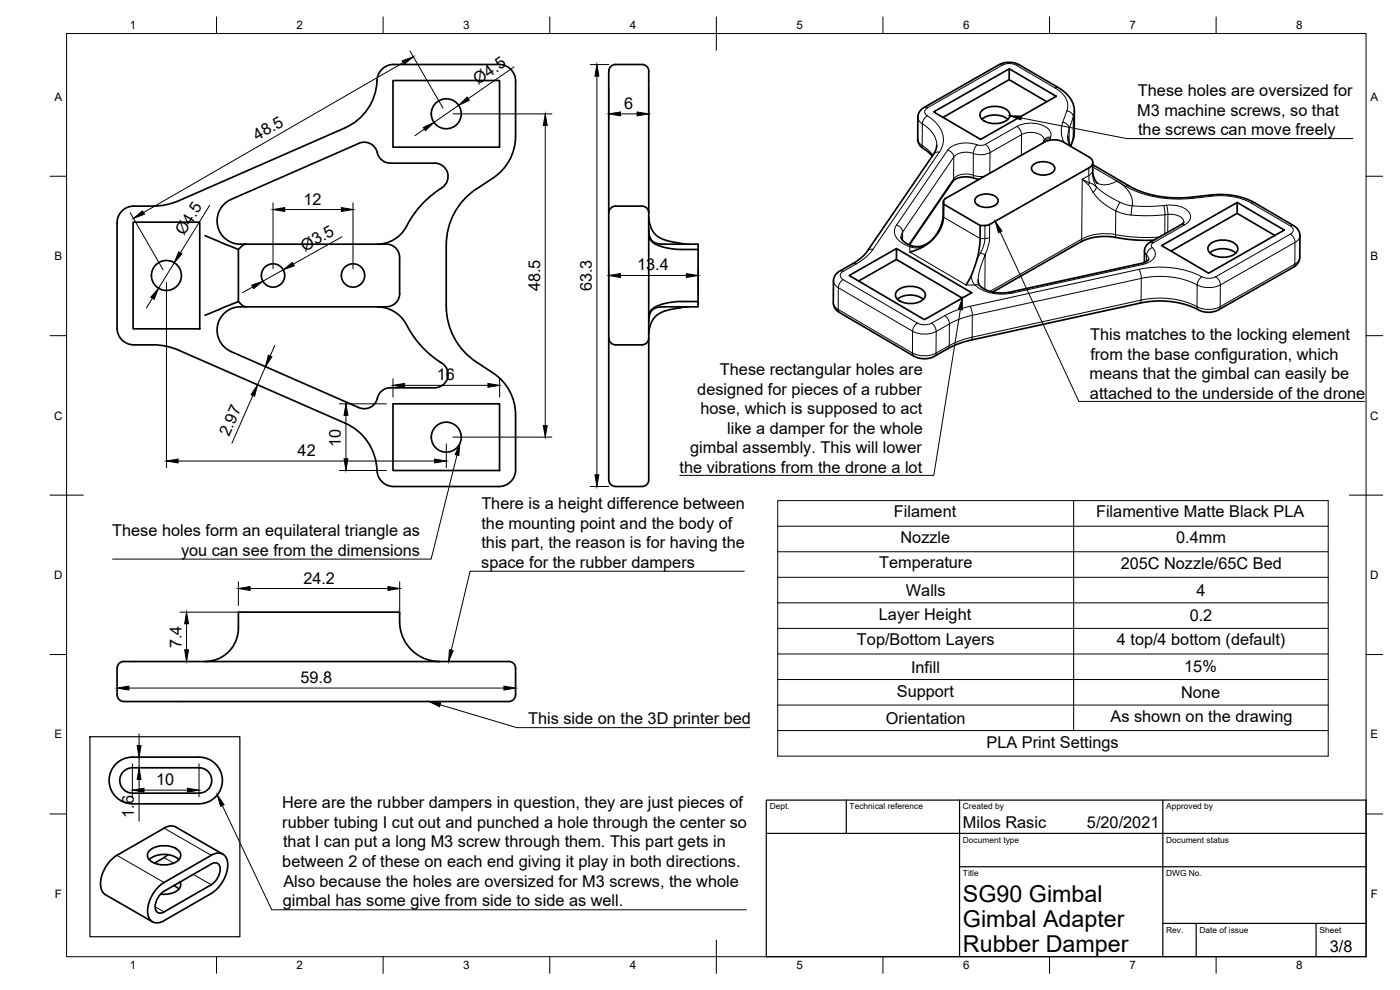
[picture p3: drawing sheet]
<svg xmlns="http://www.w3.org/2000/svg" width="420mm" height="297mm" viewBox="0 0 420 297" stroke-linecap="round" stroke-linejoin="round" font-family="sans-serif">
<!-- layer: Visible -->
<g fill="none" stroke="#000" stroke-width=".51">
<path d="M118.1 19.4l31.6-.1a5 5 0 0 1 5 5M118.1 19.3a5.3 5.3 0 0 0-5 6.2 16 16 0 0 1-9.5 12.8l-49.8 21.9a20 20 0 0 1-8 1.7h-5.7a5 5 0 0 0-5 4.9v31.7a5 5 0 0 0 5 5h5.6a19.4 19.4 0 0 1 8.1 1.6l49.8 21.9a16.3 16.3 0 0 1 9.6 15 5 5 0 0 0 4.9 4M192.7 19.4h-8a2.32 2.32 0 0 0-2 2.8v120.9a2.44 2.44 0 0 0 2 2.9M192.7 19.4a2.25 2.25 0 0 1 2 2.8v41.7M117.9 24.2h32v20h-32zM154.7 24.3v16.6a15 15 0 0 1-6.7 12.5 37.7 37.7 0 0 0-8.4 6 20 20 0 0 0-5.7 14v18.5a20 20 0 0 0 9 16.7 30.5 30.5 0 0 1 7.9 5.7 15 15 0 0 1 3.9 10.1v16.6M280.2 33.6l22.7-13 14.1 8.3-22.7 12.9zM294.7 35.8a6.5 6.5 0 0 1 7.8 0M294.8 33a6.4 6.4 0 0 1 8 .6 1.88 1.88 0 0 1-1 2.8 6.4 6.4 0 0 1-7.4-1 1.69 1.69 0 0 1 .4-2.4zM302.9 23.9l-19.9 11.3M302.9 20.6v3.3l11.3 6.6M117.1 49h13.4"/>
<path d="M117.1 48.9a4.1 4.1 0 0 1-4-3.7 4 4 0 0 0-5.4-2.2l-38.4 16.8a7 7 0 0 0-1.9 11.6l2.3 1.4 2.1 .5h44.1a4 4 0 0 1 4 4v10.8M130.5 48.9a4 4 0 0 1 3.8 2.9 4 4 0 0 1-1.6 4.5M131.9 56.8a35.9 35.9 0 0 0-10.8 12.5l-1.6 1.7-2 1.3-2.2 .7-2.1 .3M132.7 56.3l-.8 .5M281.1 43.5l-.2 1.3-.7 1.4-20.3 29.6-2.4 2.3-6 3.6-.9 .9-.5 1.4v7.2l.4 1.1 .6 .8 23.2 13.8 1.1 .5 2.4 .2 1.9-.4 6.5-3.5 5-1.6 52.1-11.4 4-.4 4.2 .2 4.4 .9 5 2.1 2.2 .2 1.4-.2 1.2-.5 22.6-12.9 1-.8 .5-.7 .3-1.4v-6.8l-.7-1.7-1.1-1-12.9-7.5-3.6-1.2-4.1-.6h-3.5l-9.7 1-4.2-.2-4.4-.7-3.1-.9-3-1.3-11.9-6.9M293.1 59.1a4.9 4.9 0 0 1 6.3 .5 1.72 1.72 0 0 1-1.5 2.3 4.8 4.8 0 0 1-5.2-1.1 1.32 1.32 0 0 1 .4-1.7zM293.9 53.8l-2.6-.6-1.6-.1-2.2 .3-1.3 .8-13.3 19.3M310.1 49.4a4.9 4.9 0 0 1 6.3 .5 1.72 1.72 0 0 1-1.5 2.4 4.8 4.8 0 0 1-5.2-1.1 1.32 1.32 0 0 1 .4-1.8zM313.4 42.1l-.3 .7M313.5 42.6l-29.7 17-.6 .8M313.5 42.6a6.2 6.2 0 0 1 5.7 0l7.6 4.5a1.73 1.73 0 0 1 1.2 1.6 1.73 1.73 0 0 1-1.2 1.7M320.5 40.9l.2 1.5 .6 1.5"/>
<path d="M321.3 43.9l1-3.3 .1-7.6-.4-2-.8-1.5-1.4-1.6-1.6-1.3-12.3-7.2-1.6-.6-1.8-.1-2.7 .7-22.6 12.9-1.1 1-.5 .9-.1 .8v7.3l.3 .9 .6 .9 2.1 1.4 1.3 1.3M326.8 50.4l-29.8 16.9M328 48.8l.1 3.9 .5 1.2 .8 1.1M39.9 66.7h20v32h-20zM61.5 70.7l10 4.2M74 73.2l-.4 .1a3.5 3.5 0 0 0-2.1 1.6v15.6M192.7 61.9h-8a2 2 0 0 0-2 2M192.7 61.9a2 2 0 0 1 2 2M194.7 68.8l.1 1.4 .4 1.4 .8 .9 1 .5 2 .3h10.5v17.2M194.7 63.9v37.6M194.7 65l.3 2 .6 1.8 .8 1.3 1.3 1 2.9 1.2 6.1 1M194.7 70.7l.1 .7 .7 1 2 1.2a19.8 19.8 0 0 0 7.2 1.3h4.8"/>
<path d="M269 77.9l-11.3 6.4M269 74.6v3.3l19.8 11.5M281 70.6l-1.6 1.8-1.5 1.1a15.4 15.4 0 0 1-4.8 2.1M283.1 61.2v3.9a9.2 9.2 0 0 1-2.1 5.5M283.1 60.4v.8l11.1 6.5M283.1 60.4v4.5l-.5 2.2-1.3 2.8-2.2 2.6-1.3 .8-1.4 .6h-2.2l-2.7-1.2-.7-.7-.4-.9M293.2 77.7l-1.5 4.5-1.8 3.3M297 67.3l-1 .3-1.8 .1-.1 5.3-.8 4.7M344.7 77.8l-.6 .7-1.3 .5-40.8 8.8h-3.3l-2.7-.8-2.1-1.4-.4-1.6M346.3 72.1l-6.1-.1-8.3-1.1-3.3 .3-2.3 .5-2.1 1-26.2 14.9M348.6 73.7l22.7-12.9 14.1 8.2-22.7 13zM355.3 66.6l-.8 .8-9.7 5.5-.7 .6-.6 1.4v3.8"/>
<path d="M363.1 75.9a6.5 6.5 0 0 1 7.8 0M363.2 73.2a6.4 6.4 0 0 1 8 .5 1.88 1.88 0 0 1-1 2.8 6.4 6.4 0 0 1-7.4-.9 1.69 1.69 0 0 1 .4-2.4zM371.3 64l-19.9 11.3M371.3 60.8v3.2l11.3 6.6M71.5 90.5l-10 4.1M71.5 90.5a3.2 3.2 0 0 0 2.5 1.6M74 92.1h-2.5l-1.8 .4-2 1.1-1.6 1.8a7.1 7.1 0 0 0 3.2 10.1l38.4 16.8a4.1 4.1 0 0 0 5.8-3.5l1.1-1.6a4 4 0 0 1 2.5-.9l13.4 .1a4 4 0 0 0 3.8-2.9 4 4 0 0 0-1.6-4.5M113.2 92.1l2.7 .3 3 1.5 1.8 1.6 1.9 3a29 29 0 0 0 9.3 10M120 88a4 4 0 0 1-4.1 4l-41.9 .1M194.7 94.6l.3-1 .6-.7 1.9-1.2a19.4 19.4 0 0 1 7.2-1.2h4.8v1.6h-10.5l-2 .2-1 .5-.8 .9-.4 1.4-.1 1.5M206.7 92.1l-6.1 .9-2.9 1.2-1.3 1-.8 1.3-.6 1.8-.3 2.1M254.9 82.7l14.1-8.1 22.6 13.2-14.2 8.1z"/>
<path d="M269.3 89.8a6.5 6.5 0 0 1 7.8 0M269.5 87a6.4 6.4 0 0 1 7.9 .5 1.88 1.88 0 0 1-1 2.8 6.4 6.4 0 0 1-7.3-.9 1.69 1.69 0 0 1 .4-2.4zM131.9 108.5l.8 .5M182.7 101.4a2 2 0 0 0 2 2l8 .1M194.7 101.5v34.6a38.7 38.7 0 0 1-.3 8.9 2 2 0 0 1-1.7 1M194.7 101.4a2 2 0 0 1-2 2M117.9 121.2h32v20h-32zM154.7 141a5 5 0 0 1-5 5h-31.6M184.7 146h8M65.5 197.6l2.7-1.7a10 10 0 0 0 3.3-7.4v-4.8h48.4a13.3 13.3 0 0 0 3.9 11.6 12 12 0 0 0 8.1 3.2M65.5 197.6l-2.2 .7-1.8 .2M152.7 198.5h-115a2.11 2.11 0 0 0-2.5 2"/>
<path d="M152.7 198.5a2 2 0 0 1 2 2v8a2 2 0 0 1-2 2M35.1 200.5v8M35.2 208.5a2.32 2.32 0 0 0 2.8 2h114.7M37.1 231.5a3.8 3.8 0 0 1 2.6-1.1h20a3.8 3.8 0 0 1 3.8 3.8 3.8 3.8 0 0 1-3.8 3.8h-20a3.8 3.8 0 0 1-3.5-2.4 3.8 3.8 0 0 1 .9-4.1zM39.7 241.2h20M39.7 241.2a7 7 0 0 1-7-7 7 7 0 0 1 7-7h20a7 7 0 0 1 7 7 7 7 0 0 1-7 7M44.8 257.9a7.1 7.1 0 0 1 8.9 0M45.1 255a7.1 7.1 0 0 1 8.8 .5 2.1 2.1 0 0 1-1.1 3.2 7.2 7.2 0 0 1-8.2-1 1.89 1.89 0 0 1 .5-2.7zM49.3 248.5l-14.2 8.1a10.1 10.1 0 0 0-4.7 10.3l1.2 1.5M49.3 257.3l-2.9 1.7M49.3 248.5l1.9-.7 1.6 .3 14.1 8.2M50.3 256.4l-1 .9"/>
<path d="M31.6 268.4l14.1 8.2M47.7 266l1.5-1.2 14.2-8.2a3 3 0 0 1 3.5-.3 3 3 0 0 1 1.5 3.2 11 11 0 0 1-5 8.6l-14.2 8.1a3 3 0 0 1-3.5 .4 3 3 0 0 1-1.4-3.2 11 11 0 0 1 3.4-7.4zM48.2 268.2l1-.8 14.2-8.2a1.75 1.75 0 0 1 2.2 .1 1.75 1.75 0 0 1 .4 2.1l-.7 2-1.4 1.7-14.7 8.5a1.75 1.75 0 0 1-2.2 0 1.75 1.75 0 0 1-.4-2.2l.4-1.3zM52.1 265.7l1.6 1.1M54 264.6a2.59 2.59 0 0 1-2.3 3.3l-2 .4h-1.5"/>
<circle cx="133.9" cy="34.1" r="4.5"/>
<circle cx="49.9" cy="82.7" r="4.5"/>
<circle cx="81.9" cy="82.7" r="3.5"/>
<circle cx="106" cy="82.7" r="3.5"/>
<circle cx="133.9" cy="131.2" r="4.5"/>
</g>
<!-- layer: Visible Narrow -->
<g fill="none" stroke="#000" stroke-width=".3">
<path d="M299.8 19.4l1 .2M300.8 19.6l-22.4 12.7M300.8 19.5l1.8-.4 1.3 .1 1.1 .4M306 19.5l-1 .1 11.7 6.8M275.5 35.2l.2 .8 1.1 1.1M276.8 37.2v6.5M276.8 37.1a8 8 0 0 1 4.3 6.4M277.4 32.2l1 .1M278.3 34.7l-1 1.1-.5 1.3M278.3 34.7a8.5 8.5 0 0 1 4.8 8.1l-.7 1.9-.5 1M278.4 32.3a1.28 1.28 0 0 0-.9 1.2 1.28 1.28 0 0 0 .8 1.2M305.2 37.9l1 1.1 .4 1.4"/>
<path d="M316.7 26.4a5.8 5.8 0 0 1 3.5 6.9l1 .3a1.86 1.86 0 0 1 .9 1.5M317.7 26.3l-1 .1M318.9 36.7l1 .3a1.86 1.86 0 0 1 1 1.6M319 36.7a7.6 7.6 0 0 0 .3 6M320.2 33.3l-1.3 3.4M320.9 38.6l-.4 2.3M320.9 38.6l-.1 4.4M322.1 35.1v6.6l-.8 2.2M322.1 35.1l-1.2 3.5M322.4 39.9l-.4 2.2M322.4 33.4l-.3 1.7M275.4 41.7l.2 .8 1.2 1.2"/>
<path d="M276.8 43.7l.4 .9M276.8 43.7l2 1.6 1.2 1.3M281.9 45.7l-19.9 29.1a14.8 14.8 0 0 1-5 4.4l-4 2.2M281.9 45.7l-.8-.1-.9 .6M284.4 45.1l1.3 .7 .5 1.3M286.2 47.1v6.6l-13.5 19.7M286.2 47.1l-15.3 22.5M292.1 52.6l1.7 .3 1.7-.1M292.1 52.6l.4 .9M292.1 52.6a5.5 5.5 0 0 0-5.9 1l-.2 .7M292.1 46.1v6.5M292.1 46a5.5 5.5 0 0 0-5.9 1.1"/>
<path d="M293.2 43.4l-.7 1.2-.4 1.4M293.2 43.5a8.3 8.3 0 0 0-8.8 1.6l-15.4 22.4M295.7 43.3l1 1.1 .4 1.4M295.7 43.3l-1.4 .3-1.1-.2M297.1 45.8v6.2M297.1 45.8l-1.3 .5-1.5 .1-2.2-.4M306.6 40.4a5.8 5.8 0 0 1 6.5 .8l.3 .9a1.66 1.66 0 0 1 1.9-1 3.3 3.3 0 0 0-3-3.7 9.6 9.6 0 0 0-7.1 .5l-9.5 5.4M306.6 40.4l-9.5 5.4M306.6 40.4l-.1 6.2M315.1 41.7l-.1 .4M315.1 41.7a1.74 1.74 0 0 0-1.9 .9M315.3 41.2l-.2 .5"/>
<path d="M326.8 50.4l-.1 2.3-1.9 1.1-.2 17.9M326.9 54.9l-.3 .5M327.8 51.5l.3 2 1 2.6M327.9 51.5l-.4 .6a.94 .94 0 0 0-.7 1.4l.1 1.4M327.9 50.1l10 5.8M328 51l-.1 .5M328 57.7l2.6 2.8 1.9 1.5 2.4 1.3M329.1 56.1l-1.3-1-3-1.3 1.9 1.7 1.3 2.2M329.1 56.1l2.3 1.9 2.6 1.6 3.4 1.6 2.4 .6M329.1 56.1l-.5 1-.5 .6M329.3 55a6 6 0 0 0 5.9-.7 7.6 7.6 0 0 1 4.6 7.4M337.9 55.9a33.6 33.6 0 0 0 20 3.6"/>
<path d="M338.9 55.8l-1 .1M357.7 59.2l.2 .3M363.6 58.5l.2 .3M363.8 58.9l-5.9 .6M363.8 58.8a20 20 0 0 1 11.8 2.2M256 79.1l1 .1M262 74.8h-.8l-.9 .5M269 67.5a3.8 3.8 0 0 0 2 5.6l2.1 .9M269 67.5l1.4 .8 .5 1.3M270.9 69.6v2.5M270.9 69.6l-.5 1.5M273.7 73.7l-.6 .3"/>
<path d="M277.1 74l-1.7 .4-2.4-.4v1.6l16.9 9.9h2.8M282 68.6v.1M282 68.7l-1 1.9M283.1 64.3v.8l11 6.5h1.5M283.1 64.3l-.2 1.8-.9 2.6M283.1 60.4v3.9M294.2 75.9l-1 1.8M295.6 71.6l-.3 1.7-1.1 2.6M295.6 67.7v3.9M297 71.2l-.3 2.1-1 3.1-1.4-.5M297 67.3v3.9l-1.4 .4M324.6 71.7l-27.5 15.7"/>
<path d="M324.7 71.7l-.5 .9M334.8 70.4l.2 .9M334.8 70.4a49.3 49.3 0 0 0 13.1 .7M334.8 70.4a15.5 15.5 0 0 0-10.1 1.3M334.9 63.3l2.5 .9 2.1 .3M334.9 63.3l-.1 7.1M336.1 60.6l-1.2 2.7M339.8 61.7l-.3 2.8M342.5 79l.4 .4-39.1 8.5a13 13 0 0 1-11.1-2.4M343.5 75.3l.1 .6 .5 .6M344.1 76.5v1.9M344.1 76.5l.5 .6 .1 .7"/>
<path d="M345.1 72.7l1 .2M345.8 74.3l-1.2 .9-.5 1.3M345.8 74.3a2.53 2.53 0 0 1-1 4.4l-1.9 .6M346.1 72.9a.84 .84 0 0 0-.3 1.4M349.2 61.7l-4.7 .2-4.7-.2M349.2 61.7l.4 2.7M349.6 64.4v5.8M349.6 64.4l-5 .3-5.1-.2M350.1 61.6l.4 2.7M350.1 61.6l-.9 .1M350.1 61.6a7.4 7.4 0 0 1 6.9 2.3 2.5 2.5 0 0 1-1.5 3.6M350.5 64.3a4.5 4.5 0 0 1 4.7 1.9l.1 .4"/>
<path d="M350.5 64.3l-.9 .1M350.5 64.3v5.4M354.5 67.3l1 .2M355.5 67.5l-9.4 5.4M375.6 61l11.7 6.8M376.6 60.9l-1 .1M387.3 67.8a1.29 1.29 0 0 1 .8 1.2 1.29 1.29 0 0 1-.8 1.3l-22.5 12.7 1 1.1 .4 1.4M387.3 70.2l1 1.1 .4 1.4M388.3 67.7l-1 .1M388.6 79.3l-22.4 12.7M388.6 79.2l-.4 1M388.6 72.7l-22.4 12.8v6.5"/>
<path d="M388.6 72.7v6.6M390.1 77.2l-.6 1.3-.9 .7M390.1 70.7l-.5 1.3-.9 .7M250.1 90.8a2.42 2.42 0 0 0 1.4 2M250.1 84.3a2.42 2.42 0 0 0 1.5 2M251.5 92.8l22.3 13.1M251.6 92.8l.4 1M251.6 86.3l22.3 13.1-.1 6.5M251.6 86.3l-.1 6.5M252 81.3l1 .1a1.28 1.28 0 0 0-.8 1.2 1.28 1.28 0 0 0 .8 1.3M253 83.9l22.3 13-1 1.1-.4 1.4M253 83.9l-1 1-.4 1.4"/>
<path d="M273.9 99.4a7.8 7.8 0 0 0 7.1 0M275.3 96.9l1.2 .5 1.3 .1 1.8-.5M281 99.4l3.9-2.2v6.5M281 99.4l-.1 6.6M283.5 94.7l-3.9 2.3 1 1 .4 1.4M291.1 91.9l.5 1.2 .2 1.5M291.1 91.9a27.3 27.3 0 0 0-7.5 2.8M291.6 82.5l.2 1.7 .9 1.3M291.8 94.6v6.6M291.8 94.6l-4 1.2-2.9 1.4-.4-1.4-1-1.1M292.7 85.5l.8-.1 .6 .4M293.5 84l.7-3.4 1.5-4.2-.1 10.4"/>
<path d="M303.4 87.6l.4 .3M341.8 80.8l-50.7 11.1M341.8 80.8a28.5 28.5 0 0 1 18.9 2.2M341.8 80.8l.5 1.3 .2 1.4M342.2 90.9l.3-.9a25.4 25.4 0 0 1 16.8 2M342.5 83.5v6.6l-50.7 11.1M342.5 83.5l-50.7 11.1M342.5 83.5a25.5 25.5 0 0 1 16.8 2M359.2 92l.4 1M359.3 85.5l-.1 6.5M360.7 83l-1 1.1-.4 1.4M364.9 83l-1.8 .5-1.3-.1-1.1-.4"/>
<path d="M366.2 92l-.4 .9M366.2 92a7.8 7.8 0 0 1-7 0M366.3 85.5a7.8 7.8 0 0 1-7 0M273.8 105.9a7.8 7.8 0 0 0 7.1 0M273.8 105.9l.5 .9M280.9 106l-.4 .9M284.9 103.7l-4 2.3M284.9 103.7l-.4 .9M291.8 101.2l-4.2 1.2-2.7 1.3M291.8 101.2l-.3 .8M35.1 256.6l14.1 8.2M49.3 257.3l2.8 1.7"/>
<path d="M49.3 248.5l14.1 8.1M46.5 272.1l2.7 1.5M58 262.3l5.4 3.2"/>
</g>
<!-- layer: Border -->
<g fill="none" stroke="#000" stroke-width=".3">
<path d="M20 10.1h390v276.9h-390zM65 5.1v5M115 5.1v5M165 5.1v5M215 5.1v10M265 5.1v5M315 5.1v5M365 5.1v5M15 52.9h5M410 52.9h5M15 100.7h5M410 100.7h5"/>
<path d="M15 148.6h10M405 148.6h10M15 196.4h5M410 196.4h5M15 244.2h5M410 244.2h5M65 287v5M115 287v5M165 287v5M215 282.1v9.9M265 287v5M315 287v5"/>
<path d="M365 287v5"/>
</g>
<!-- layer: TitleBlock -->
<path d="M230 240.1h180v46.9h-180zM230 250h180M254 240.1v9.9M288 240.1v46.9M349 240.1v46.9M288 260.1h122M349 277.1h61M359 277.1v9.9M395 277.1v9.9" fill="none" stroke="#000" stroke-width=".36"/>
<!-- layer: BOM -->
<path d="M233.4 150.2h165.2v76.7h-165.2zM233.4 157.9h165.2M322.2 150.2v69M233.4 173.2h165.2M233.4 165.6h165.2M233.4 196.2h165.2M233.4 188.5h165.2M233.4 180.9h165.2M233.4 219.2h165.2M233.4 211.5h165.2M233.4 203.9h165.2" fill="none" stroke="#000" stroke-width=".3"/>
<!-- layer: Annotations -->
<path d="M303.1 34.7l3.5 .1-.2 1.2zM298.7 66.4l2 2.9-1.1 .5zM288.8 89.4v3.6l-1.1-.2zM138 133.1l-.3 3.6-1.1-.3zM134.9 194.9l1.1 .3-1.4 3.3zM128.7 210.5l3.5 .4-.3 1.1zM65.2 238.5l2 2.9-1 .5z" fill="#000" stroke="#000" stroke-width=".3"/>
<path d="M306.5 35.4l31.6 6.2h67.9M300.2 69.6l23.6 50.8h85.7M288.2 92.9l-8 49.7h-76.2M137.2 136.5l-7.8 31.3h-95.6M223.4 171.4h-82.3l-5.7 23.7M132.1 211.5l23 6.8h69.9M66.7 241.7l14.9 31.3h142.4" fill="none" stroke="#000" stroke-width=".3"/>
<!-- layer: Dimensions -->
<g fill="none" stroke="#000" stroke-width=".3">
<path d="M121 18.8l-77.9 45M123 15.3l9.9 17.1M177.1 19.4h5.6M127.4 38.7l-2.9 2M135.9 34.2h29.7M137.6 31.6l-7.4 5.1M154.2 20.1l-13.7 9.5M163.6 37.7v90M179.1 22.9v119.6M182.7 26.3v9.9M186.2 34.2h5M194.7 26.3v9.9"/>
<path d="M39.1 63.8l9.8 17.1M52.3 78.8l-4.7 7.7M62.9 61.6l-8.8 14.2M81.9 60.9v19.8M85.4 62.9h17M102.6 71.1l-14.5 8.1M105.9 60.9v19.8M45.7 89.5l-1.8 3M50 84.7v55.6M75.8 86.1l-3 1.7M85 80.9l-6.1 3.5M182.7 80.7v15.8"/>
<path d="M186.2 82.7h19.8M209.5 80.7v7.8M75.9 118.7l-6.3 14.3M79.7 110l-2.4 5.5M82.5 103.6l-1.4 3.2M117.9 113.6v5.6M121.4 115.6h25M149.9 113.6v5.6M53.4 138.3h77.1M101.8 121.2h14.2M103.8 124.7v13M133.9 133.2v7.1"/>
<path d="M135.9 131.2h29.7M101.8 141.2h14.2M177.1 146h5.6M71.5 174.6v7.1M75 176.6h41.4M120 174.6v9.9M54 183.7h18M56 187.2v7.8M57.5 198.5h.5M38.7 206.4h112.5M39.7 229.2v9.9M41.7 220.2v3.5"/>
<path d="M41.7 227.2v3.2M41.7 233.9v12.5M43.2 237.1h13M59.7 229.2v9.9"/>
</g>
<g fill="#000" stroke="#000" stroke-width=".3">
<path d="M120.7 18.3l3.3-1.3-2.7 2.3zM127 38.3l3.2-1.6-2.5 2.5zM137.6 31.6l2.6-2.5 .6 1zM163.6 34.2l.6 3.5h-1.2zM179.1 19.4l.6 3.5h-1.1zM182.7 34.2l3.5-.6v1.2zM191.2 33.6l3.5 .6-3.5 .6zM40 65.5l2.8-2.2 .6 1zM53.6 75.6l1 .6-2.3 2.6zM81.9 62.9l3.5-.6v1.1zM85 80.9l2.8-2.2 .5 1zM102.4 62.3l3.5 .6-3.5 .5z"/>
<path d="M47.6 86.5l-1.4 3.3-.9-.6zM75.5 85.6l3.4-1.2-2.8 2.2zM182.7 82.7l3.5-.6v1.2zM206 82.1l3.5 .6-3.5 .6zM77.3 115.5l-.9 3.4-1-.5zM80.5 106.6l1.1 .4-1.9 3zM117.9 115.6l3.5-.6v1.2zM146.4 115l3.5 .6-3.5 .6zM50 138.3l3.4-.6v1.2zM103.8 121.2l.6 3.5h-1.1zM103.3 137.7h1.1l-.6 3.5zM130.5 137.7l3.4 .6-3.4 .6z"/>
<path d="M163 127.7h1.2l-.6 3.5zM178.6 142.5h1.1l-.6 3.5zM71.5 176.6l3.5-.6v1.2zM116.4 176l3.6 .6-3.6 .6zM56 183.7l.6 3.5h-1.2zM55.4 195h1.2l-.6 3.5zM35.1 206.4l3.6-.5v1.1zM151.2 205.9l3.5 .5-3.5 .6zM41.2 223.7h1.1l-.6 3.5zM41.7 230.4l.6 3.5h-1.1zM39.7 237.1l3.5-.6v1.2zM56.2 236.5l3.5 .6-3.5 .6z"/>
</g>
<!-- layer: Sketch1 -->
<path d="M27 221.1h45v60h-45z" fill="none" stroke="#000" stroke-width=".36"/>
<g font-size="7">
<text x="289" y="270.6">SG90 Gimbal</text>
<text x="289" y="278.1">Gimbal Adapter</text>
<text x="289" y="285.5">Rubber Damper</text>
</g>
<g font-size="4.9">
<text x="143.5" y="25.5" transform="rotate(-35 143.5 25.5)">Ø4.5</text>
<text x="341.5" y="28.8">These holes are oversized for</text>
<text x="187.4" y="32.6">6</text>
<text x="341.3" y="34.7">M3 machine screws, so that</text>
<text x="341.6" y="40.6">the screws can move freely</text>
<text x="77.2" y="42.3" transform="rotate(-30 77.2 42.3)">48.5</text>
<text x="91.1" y="61.4">12</text>
<text x="55.3" y="70.9" transform="rotate(-58 55.3 70.9)">Ø4.5</text>
<text x="91.4" y="75.5" transform="rotate(-29 91.4 75.5)">Ø3.5</text>
<text x="191.2" y="81.1">13.4</text>
<text x="162.1" y="87.4" transform="rotate(-90 162.1 87.4)">48.5</text>
<text x="177.6" y="87.4" transform="rotate(-90 177.6 87.4)">63.3</text>
<text x="327.2" y="102.1">This matches to the locking element</text>
<text x="216.1" y="112.6">These rectangular holes are</text>
<text x="327" y="113.9">means that the gimbal can easily be</text>
<text x="327.2" y="108">from the base configuration, which</text>
<text x="131.1" y="114.1">16</text>
<text x="209.3" y="118.5">designed for pieces of a rubber</text>
<text x="327.1" y="119.7">attached to the underside of the drone</text>
<text x="210.2" y="124.3">hose, which is supposed to act</text>
<text x="68.7" y="131.1" transform="rotate(-66 68.7 131.1)">2.97</text>
<text x="218.2" y="130.2">like a damper for the whole</text>
<text x="89.3" y="136.8">42</text>
<text x="102.3" y="134" transform="rotate(-90 102.3 134)">10</text>
<text x="207.1" y="136">gimbal assembly. This will lower</text>
<text x="203.9" y="141.9">the vibrations from the drone a lot</text>
<text x="144.5" y="152.7">There is a height difference between</text>
<text x="268.2" y="155.2">Filament</text>
<text x="329" y="155.2">Filamentive Matte Black PLA</text>
<text x="33.7" y="160.8">These holes form an equilateral triangle as</text>
<text x="144.5" y="158.7">the mounting point and the body of</text>
<text x="54.3" y="166.7">you can see from the dimensions</text>
<text x="144.5" y="164.5">this part, the reason is for having the</text>
<text x="270.3" y="162.9">Nozzle</text>
<text x="353" y="162.9">0.4mm</text>
<text x="144.4" y="170.4">space for the rubber dampers</text>
<text x="263.9" y="170.5">Temperature</text>
<text x="336.3" y="170.6">205C Nozzle/65C Bed</text>
<text x="91" y="175.1">24.2</text>
<text x="271.9" y="178.8">Walls</text>
<text x="359.1" y="178.8">4</text>
<text x="263.8" y="186">Layer Height</text>
<text x="357" y="186.4">0.2</text>
<text x="54.5" y="194.5" transform="rotate(-90 54.5 194.5)">7.4</text>
<text x="257.2" y="193.6">Top/Bottom Layers</text>
<text x="335.2" y="193.6">4 top/4 bottom (default)</text>
<text x="273.4" y="201.8">Infill</text>
<text x="355.4" y="201.8">15%</text>
<text x="90.2" y="204.9">59.8</text>
<text x="269.2" y="209">Support</text>
<text x="354.5" y="209.4">None</text>
<text x="158.5" y="217.3">This side on the 3D printer bed</text>
<text x="265.9" y="217.1">Orientation</text>
<text x="333.3" y="216.6">As shown on the drawing</text>
<text x="296.1" y="224.3">PLA Print Settings</text>
<text x="46.9" y="235.5">10</text>
<text x="40.2" y="245.5" transform="rotate(-90 40.2 245.5)">1.6</text>
<text x="84.7" y="242.6">Here are the rubber dampers in question, they are just pieces of</text>
<text x="84.7" y="248.4">rubber tubing I cut out and punched a hole through the center so</text>
<text x="289" y="248.5">Milos Rasic</text>
<text x="326.2" y="248.5">5/20/2021</text>
<text x="85" y="254.3">that I can put a long M3 screw through them. This part gets in</text>
<text x="84.7" y="260.2">between 2 of these on each end giving it play in both directions.</text>
<text x="85" y="266.1">Also because the holes are oversized for M3 screws, the whole</text>
<text x="84.9" y="271.9">gimbal has some give from side to side as well.</text>
<text x="399.1" y="285.7">3/8</text>
</g>
<g font-size="3.5">
<text x="39" y="8.8">1</text>
<text x="89" y="8.8">2</text>
<text x="139" y="8.8">3</text>
<text x="189" y="8.8">4</text>
<text x="239" y="8.8">5</text>
<text x="289" y="8.8">6</text>
<text x="339" y="8.8">7</text>
<text x="389" y="8.8">8</text>
<text x="16.3" y="30.2">A</text>
<text x="411.3" y="30.2">A</text>
<text x="16.3" y="78">B</text>
<text x="411.3" y="78">B</text>
<text x="16.2" y="125.9">C</text>
<text x="411.2" y="125.9">C</text>
<text x="16.2" y="173.7">D</text>
<text x="411.2" y="173.7">D</text>
<text x="16.3" y="221.6">E</text>
<text x="411.3" y="221.6">E</text>
<text x="16.4" y="269.4">F</text>
<text x="411.4" y="269.4">F</text>
<text x="39" y="290.8">1</text>
<text x="89" y="290.8">2</text>
<text x="139" y="290.8">3</text>
<text x="189" y="290.8">4</text>
<text x="239" y="290.8">5</text>
<text x="289" y="290.8">6</text>
<text x="339" y="290.8">7</text>
<text x="389" y="290.8">8</text>
</g>
<g font-size="2.5">
<text x="231" y="242.9">Dept.</text>
<text x="255" y="242.9">Technical reference</text>
<text x="289" y="242.9">Created by</text>
<text x="350" y="242.9">Approved by</text>
<text x="289" y="252.8">Document type</text>
<text x="350" y="252.8">Document status</text>
<text x="289" y="262.9">Title</text>
<text x="350" y="262.9">DWG No.</text>
<text x="350" y="279.9">Rev.</text>
<text x="360" y="279.9">Date of issue</text>
<text x="396" y="279.9">Sheet</text>
</g>
</svg>
